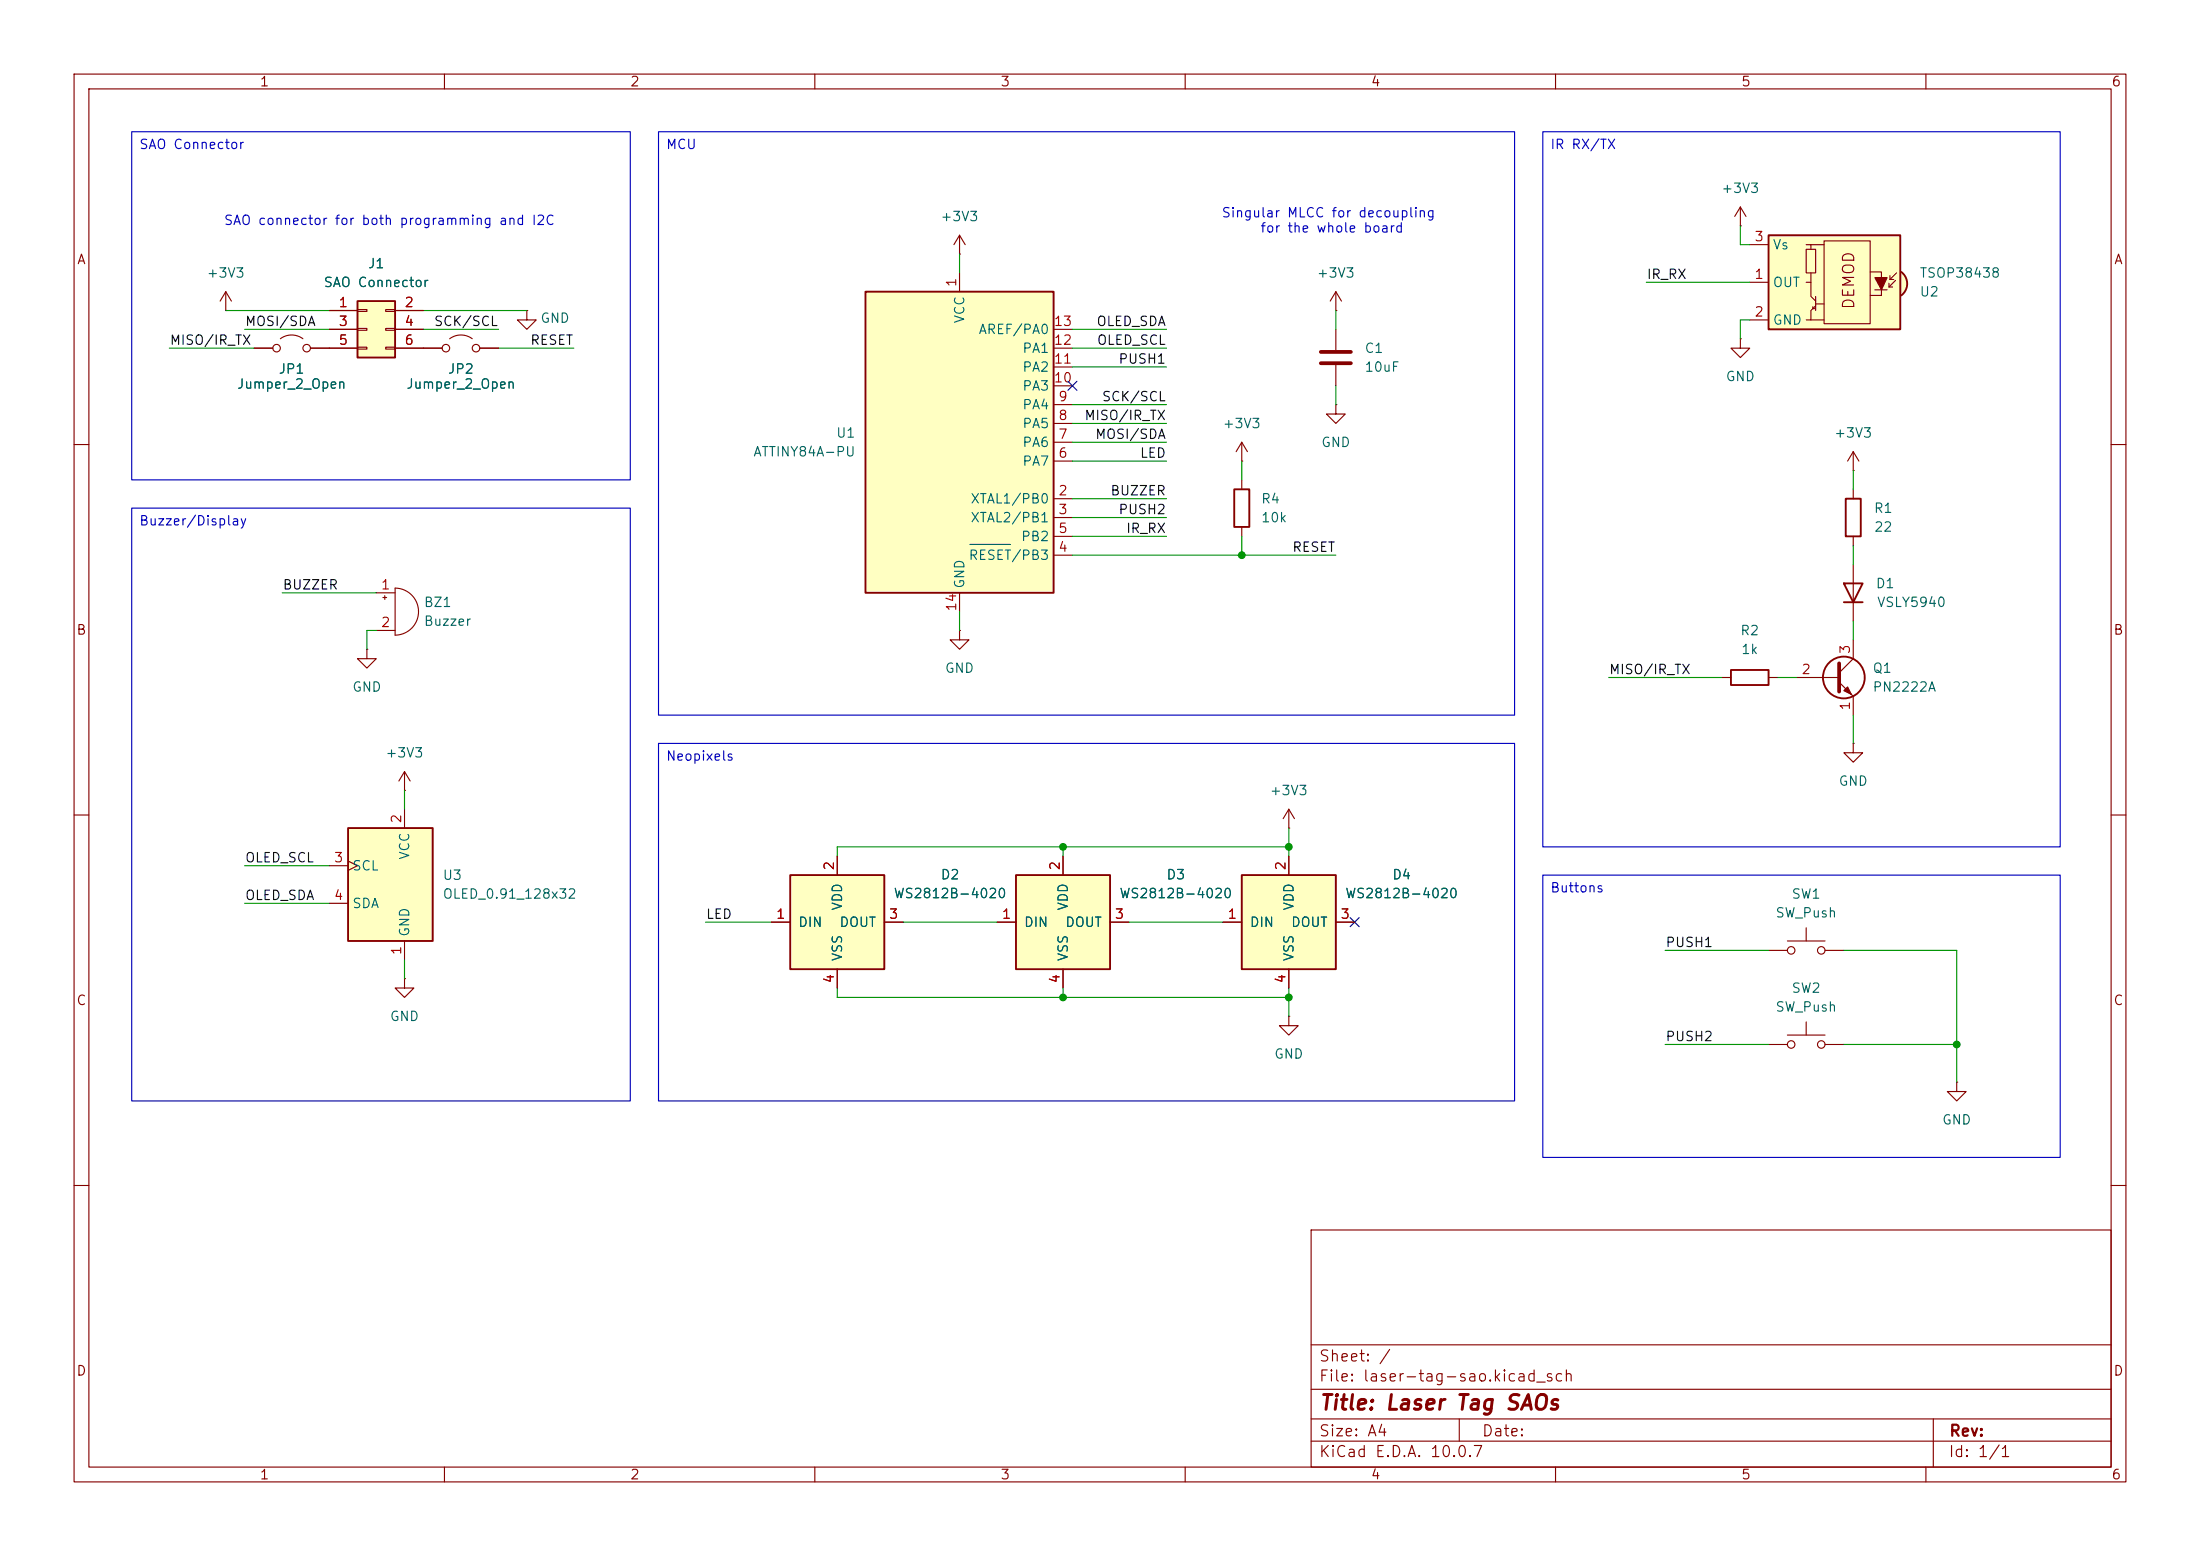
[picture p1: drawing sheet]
<svg xmlns="http://www.w3.org/2000/svg" width="297mm" height="210mm" viewBox="0 0 297 210" stroke-linecap="round" stroke-linejoin="round" font-family="sans-serif">
<g fill="none" stroke="#840000" stroke-width=".15">
<path d="M10 10h277v190h-277zM12 12h273v186h-273zM60 10v2M110 10v2M160 10v2M210 10v2M260 10v2M167.6 59.7l-.7 1.3M167.6 59.7l.8 1.3M167.6 59.7v2.5M10 60h2M167.6 62.2h.1"/>
<path d="M250.2 76.2v7.6M285 60h2M49.5 87.6v1.3h1.3l-1.3 1.3-1.2-1.3h1.2M49.5 87.6h.1M10 110h2M54.6 106.7h.1M54.6 104.1l-.8 1.3M54.6 104.1l.8 1.3M54.6 104.1v2.6M285 110h2M10 160h2M177 166h108v32h-108z"/>
<path d="M285 160h2M60 198v2M110 198v2M160 198v2M177 194.5h108M177 191.5h108M177 187.5h108M177 181.5h108M197 191.5v3M210 198v2M260 198v2M261 191.5v6.5"/>
</g>
<path d="M248.9 78.7h2.6l-1.3 2.6zM248.9 81.3h2.6" fill="none" stroke="#840000" stroke-width=".25"/>
<path d="M47 111.8h11.4v15.2h-11.4z" fill="#ffffc2"/>
<path d="M166.6 66h2.1v5.1h-2.1zM249.2 67.3h2v5.1h-2zM47 111.8h11.4v15.2h-11.4z" fill="none" stroke="#840000" stroke-width=".25"/>
<g fill="none" stroke="#840000" stroke-width=".15">
<path d="M129.5 34.3h.1M129.5 31.8l-.7 1.2M129.5 31.8l.8 1.2M129.5 31.8v2.5M34.3 47h2.5M37.8 45.7a2.54 2.54 0 0 1 3.1 0M41.9 47h2.5M71.1 41.9v1.3h1.3l-1.3 1.3-1.3-1.3h1.3M71.1 41.9h.1M53.3 79.4a3.2 3.2 0 0 1 3.2 3.2 3.2 3.2 0 0 1-3.2 3.1zM167.6 64.8v1.2M167.6 71.1v1.3"/>
<path d="M250.2 63.5h.1M250.2 61v2.5M250.2 66v1.3M250.2 72.4v1.3M250.2 61l-.8 1.2M250.2 61l.8 1.2M50.8 80h2.5M50.8 85.1h2.5M51.7 80.6h.5M51.9 80.4v.5M44.4 116.8h2.6M47 116.2l1.3 .6-1.3 .7"/>
<path d="M54.6 109.2v2.6M44.4 121.9h2.6M54.6 132.1v1.3h1.3l-1.3 1.2-1.3-1.2h1.3M54.6 132.1h.1M54.6 127v2.5"/>
<circle cx="37.3" cy="47" r=".51"/>
<circle cx="41.4" cy="47" r=".51"/>
</g>
<path d="M116.8 39.4h25.4v40.6h-25.4z" fill="#ffffc2"/>
<path d="M116.8 39.4h25.4v40.6h-25.4z" fill="none" stroke="#840000" stroke-width=".25"/>
<g fill="none" stroke="#840000" stroke-width=".15">
<path d="M129.5 36.8v2.6M142.2 59.7h2.6M142.2 57.2h2.6M142.2 54.6h2.6M142.2 52.1h2.6M142.2 49.5h2.6M142.2 47h2.6M142.2 44.5h2.6M142.2 67.3h2.6M142.2 69.9h2.6M142.2 74.9h2.6M142.2 72.4h2.6"/>
<path d="M142.2 62.2h2.6M129.5 80v2.6"/>
</g>
<path d="M130.9 73.5h5.5" fill="none" stroke="#006464" stroke-width=".15"/>
<path d="M256.7 36.7a1.97 1.97 0 0 1 0 3.2l-1.2-1.6z" fill="#ffffc2" stroke="#ffffc2" stroke-width=".14"/>
<path d="M238.8 31.8h17.7v12.7h-17.7z" fill="#ffffc2"/>
<g fill="none" stroke="#840000" stroke-width=".25">
<path d="M238.8 31.8h17.7v12.7h-17.7zM256.7 36.7a1.97 1.97 0 0 1 0 3.2M233.7 90.4h5.1v2.1h-5.1z"/>
<circle cx="248.9" cy="91.4" r="2.82"/>
</g>
<g fill="none" stroke="#840000" stroke-width=".15">
<path d="M30.5 39.4l-.8 1.2M30.5 39.4l.7 1.2M30.5 39.4v2.5M234.9 30.5h.1M234.9 27.9l-.7 1.3M234.9 27.9l.8 1.3M234.9 27.9v2.6M236.2 33h2.6M236.2 38.1h2.6M243.8 33.7h1.3v3.1h-1.3zM243.8 38.1h.7v1.9l.6 .6M243.8 33h.7v.7"/>
<path d="M244.5 33h1.8M244.5 36.8v1.3M246.3 32.5h6.2v11.2h-6.2zM252.5 36.7h1.5v3.2h-1.5M253.1 39.1h1.7M255 38.7h.5M255 38.2v.5M255.1 37.7h.6M255.1 37.2v.5M255.9 37.8l-.9 .9M256 36.8l-.9 .9M30.5 41.9h.1"/>
<path d="M57.1 47h2.6M60.7 45.7a2.54 2.54 0 0 1 3.1 0M64.8 47h2.5M234.9 45.7v1.3h1.3l-1.3 1.3-1.2-1.3h1.2M234.9 45.7h.1M236.2 43.2h2.6M244.5 43.2h1.8M244.7 41.4v.3h.3M245.1 41.3l-.6 .6v1.3h-.7M245.1 40v1.9M245.1 41h1.2M232.4 91.4h1.3"/>
<path d="M238.8 91.4h1.2M242.6 91.4h5.7M248.3 92.1l1.9 1.9v2.5M250.2 86.4v2.5l-1.9 1.9M238.8 128.3h2.5M241.3 139.7h5.1M241.3 127h5.1M243.8 125.2v1.8M243.8 137.9v1.8M246.4 128.3h2.5M238.8 141h2.5M246.4 141h2.5"/>
<path d="M264.2 146.1v1.2h1.2l-1.2 1.3-1.3-1.3h1.3M264.2 146.1h.1"/>
<circle cx="60.2" cy="47" r=".51"/>
<circle cx="64.3" cy="47" r=".51"/>
<circle cx="241.8" cy="128.3" r=".51"/>
<circle cx="245.9" cy="128.3" r=".51"/>
<circle cx="241.8" cy="141" r=".51"/>
<circle cx="245.9" cy="141" r=".51"/>
</g>
<g fill="#840000" stroke="#840000" stroke-width=".15">
<path d="M253.1 37.5h1.7l-.8 1.6z"/>
<path d="M248.9 93.2l.5-.5 .5 1z"/>
</g>
<path d="M248.3 89.5v3.8" fill="none" stroke="#840000" stroke-width=".51"/>
<path d="M48.3 40.6h5v7.7h-5z" fill="#ffffc2"/>
<path d="M48.3 40.6h5v7.7h-5z" fill="none" stroke="#840000" stroke-width=".25"/>
<g fill="none" stroke="#840000" stroke-width=".15">
<path d="M44.4 41.9h3.9M44.4 44.5h3.9M44.4 47h3.9M48.3 41.8h1.2v.2h-1.2zM48.3 44.3h1.2v.3h-1.2zM48.3 46.9h1.2v.2h-1.2zM52.1 41.8h1.2v.2h-1.2zM52.1 44.3h1.2v.3h-1.2zM52.1 46.9h1.2v.2h-1.2zM53.3 41.9h3.8M53.3 44.5h3.8M53.3 47h3.8"/>
<path d="M180.3 54.6v1.3h1.3l-1.3 1.3-1.2-1.3h1.2M180.3 54.6h.1M250.2 100.3v1.3h1.3l-1.3 1.3-1.3-1.3h1.3M250.2 100.3h.1"/>
</g>
<path d="M137.2 118.1h12.7v12.7h-12.7z" fill="#ffffc2"/>
<path d="M137.2 118.1h12.7v12.7h-12.7z" fill="none" stroke="#840000" stroke-width=".25"/>
<path d="M143.5 115.6v2.5M134.6 124.5h2.6M143.5 130.8v2.6M149.9 124.5h2.5" fill="none" stroke="#840000" stroke-width=".15"/>
<path d="M106.7 118.1h12.7v12.7h-12.7z" fill="#ffffc2"/>
<path d="M106.7 118.1h12.7v12.7h-12.7z" fill="none" stroke="#840000" stroke-width=".25"/>
<path d="M113 115.6v2.5M174 111.8h.1M174 109.2l-.8 1.3M174 109.2l.8 1.3M174 109.2v2.6M104.1 124.5h2.6M113 130.8v2.6M119.4 124.5h2.5M174 137.2v1.2h1.3l-1.3 1.3-1.3-1.3h1.3M174 137.2h.1" fill="none" stroke="#840000" stroke-width=".15"/>
<path d="M167.6 118.1h12.7v12.7h-12.7z" fill="#ffffc2"/>
<path d="M167.6 118.1h12.7v12.7h-12.7z" fill="none" stroke="#840000" stroke-width=".25"/>
<g fill="none" stroke="#840000" stroke-width=".15">
<path d="M180.3 39.4l-.7 1.2M180.3 39.4l.8 1.2M180.3 39.4v2.5M34.3 47h2.5M41.9 47h6.4M44.4 41.9h3.9M44.4 44.5h3.9M53.3 47h6.4M53.3 41.9h3.8M53.3 44.5h3.8M64.8 47h2.5M180.3 41.9h.1"/>
<path d="M180.3 44.5v2.7M180.3 49.3v2.8M129.5 85.1v1.3h1.3l-1.3 1.2-1.2-1.2h1.2M129.5 85.1h.1M113 115.6v2.5M143.5 115.6v2.5M174 115.6v2.5M104.1 124.5h2.6M113 130.8v2.6M119.4 124.5h2.5M134.6 124.5h2.6M143.5 130.8v2.6"/>
<path d="M149.9 124.5h2.5M165.1 124.5h2.5M174 130.8v2.6M180.3 124.5h2.6"/>
</g>
<path d="M178.3 47.5h4.1M178.3 49h4.1" fill="none" stroke="#840000" stroke-width=".51"/>
<g fill="none" stroke="#009600" stroke-width=".15">
<path d="M129.5 34.3v2.5M222.2 38.1h14M234.9 30.5v2.5h1.3M22.9 47h11.4M30.5 41.9h13.9M33 44.5h11.4M57.1 41.9h14M57.1 44.5h10.2M67.3 47h10.2M144.8 59.7h12.7M144.8 44.5h12.7M144.8 47h12.7"/>
<path d="M144.8 49.5h12.7M144.8 54.6h12.7M144.8 57.2h12.7M180.3 41.9v2.6M180.3 52.1v2.5M236.2 43.2h-1.3v2.5M144.8 74.9h35.5M144.8 72.4h12.7M144.8 69.9h12.7M144.8 67.3h12.7M144.8 62.2h12.7M167.6 62.2v2.6"/>
<path d="M167.6 72.4v2.5M250.2 63.5v2.5M250.2 73.7v2.5M38.1 80h12.7M50.8 85.1h-1.3v2.5M129.5 82.6v2.5M217.2 91.4h15.2M240 91.4h2.6M250.2 83.8v2.6M250.2 96.5v3.8M33 116.8h11.4M54.6 106.7v2.5"/>
<path d="M143.5 114.3v1.3M174 111.8v3.8M174 114.3h-61v1.3M33 121.9h11.4M54.6 129.5v2.6M95.2 124.5h8.9M113 133.4v1.2h61M121.9 124.5h12.7M143.5 133.4v1.2M152.4 124.5h12.7M174 133.4v3.8M224.8 128.3h14"/>
<path d="M248.9 128.3h15.3v17.8M224.8 141h14M248.9 141h15.3"/>
</g>
<path d="M144.2 51.5l1.2 1.2M145.4 51.5l-1.2 1.2M182.3 123.9l1.2 1.2M183.5 123.9l-1.2 1.2" fill="none" stroke="#000084" stroke-width=".15"/>
<path d="M17.8 17.8h67.3v47h-67.3zM88.9 17.8h115.6v78.7h-115.6zM208.3 17.8h69.8v96.5h-69.8zM17.8 68.6h67.3v80h-67.3zM88.9 100.3h115.6v48.3h-115.6zM208.3 118.1h69.8v38.1h-69.8z" fill="none" stroke="#0000c2" stroke-width=".15"/>
<g fill="#009600" stroke="#009600" stroke-width=".14">
<circle cx="167.6" cy="74.9" r=".46"/>
<circle cx="264.2" cy="141" r=".46"/>
<circle cx="143.5" cy="134.6" r=".46"/>
<circle cx="143.5" cy="114.3" r=".46"/>
<circle cx="174" cy="114.3" r=".46"/>
<circle cx="174" cy="134.6" r=".46"/>
</g>
<text font-size="2" fill="#840000" x="178" y="190.8">Title: Laser Tag SAOs</text>
<g font-size="1.5" fill="#840000">
<text x="250.7" y="41.9" transform="rotate(-90 250.7 41.9)">DEMOD</text>
<text x="178" y="184.1">Sheet: /</text>
<text x="178" y="186.8">File: laser-tag-sao.kicad_sch</text>
<text x="178" y="197">KiCad E.D.A. 10.0.7</text>
<text x="178" y="194.2">Size: A4</text>
<text x="200" y="194.2">Date:</text>
<text x="263" y="197">Id: 1/1</text>
<text x="263" y="194.2">Rev:</text>
</g>
<g font-size="1.3" fill="#840000">
<text x="35" y="12">1</text>
<text x="85" y="12">2</text>
<text x="135" y="12">3</text>
<text x="185" y="12">4</text>
<text x="235" y="12">5</text>
<text x="285" y="12">6</text>
<text x="10.3" y="36">A</text>
<text x="285.3" y="36">A</text>
<text x="10.2" y="86">B</text>
<text x="285.2" y="86">B</text>
<text x="10.2" y="136">C</text>
<text x="285.2" y="136">C</text>
<text x="10.2" y="186">D</text>
<text x="285.2" y="186">D</text>
<text x="35" y="200">1</text>
<text x="85" y="200">2</text>
<text x="135" y="200">3</text>
<text x="185" y="200">4</text>
<text x="235" y="200">5</text>
<text x="285" y="200">6</text>
</g>
<g font-size="1.3" fill="#0000c2">
<text x="18.7" y="20.4">SAO Connector</text>
<text x="89.8" y="20.4">MCU</text>
<text x="209.2" y="20.4">IR RX/TX</text>
<text x="164.8" y="29.7">Singular MLCC for decoupling</text>
<text x="30.1" y="30.7">SAO connector for both programming and I2C</text>
<text x="170.1" y="31.7">for the whole board</text>
<text x="18.7" y="71.2">Buzzer/Display</text>
<text x="89.8" y="103">Neopixels</text>
<text x="209.2" y="120.8">Buttons</text>
</g>
<g font-size="1.3" fill="#006464">
<text x="232.3" y="26.4">+3V3</text>
<text x="126.9" y="30.2">+3V3</text>
<text x="239.2" y="34">Vs</text>
<text x="27.8" y="37.8">+3V3</text>
<text x="43.6" y="39.1">SAO Connector</text>
<text x="49.6" y="36.5">J1</text>
<text x="177.7" y="37.8">+3V3</text>
<text x="239.2" y="39.1">OUT</text>
<text x="259.1" y="40.3">U2</text>
<text x="259.1" y="37.8">TSOP38438</text>
<text x="72.9" y="43.9">GND</text>
<text x="130.5" y="43.7" transform="rotate(-90 130.5 43.7)">VCC</text>
<text x="132" y="45.4">AREF/PA0</text>
<text x="137.9" y="48">PA1</text>
<text x="184.1" y="48">C1</text>
<text x="239.2" y="44.1">GND</text>
<text x="31.9" y="52.8">Jumper_2_Open</text>
<text x="37.5" y="50.7">JP1</text>
<text x="54.8" y="52.8">Jumper_2_Open</text>
<text x="60.4" y="50.7">JP2</text>
<text x="137.9" y="53">PA3</text>
<text x="137.9" y="50.5">PA2</text>
<text x="184.1" y="50.5">10uF</text>
<text x="232.9" y="51.8">GND</text>
<text x="112.8" y="59.4">U1</text>
<text x="137.9" y="58.1">PA5</text>
<text x="137.9" y="55.6">PA4</text>
<text x="165" y="58.1">+3V3</text>
<text x="247.5" y="59.4">+3V3</text>
<text x="101.6" y="61.9">ATTINY84A-PU</text>
<text x="137.9" y="63.2">PA7</text>
<text x="137.9" y="60.7">PA6</text>
<text x="178.3" y="60.7">GND</text>
<text x="130.9" y="68.3">XTAL1/PB0</text>
<text x="130.9" y="70.8">XTAL2/PB1</text>
<text x="170.2" y="68.3">R4</text>
<text x="170.2" y="70.8">10k</text>
<text x="252.9" y="69.5">R1</text>
<text x="130.7" y="75.9">RESET/PB3</text>
<text x="137.8" y="73.4">PB2</text>
<text x="252.9" y="72.1">22</text>
<text x="57.1" y="82.2">BZ1</text>
<text x="130.5" y="79.5" transform="rotate(-90 130.5 79.5)">GND</text>
<text x="253.1" y="79.7">D1</text>
<text x="253.3" y="82.2">VSLY5940</text>
<text x="57.1" y="84.8">Buzzer</text>
<text x="234.9" y="86.1">R2</text>
<text x="235" y="88.6">1k</text>
<text x="47.5" y="93.7">GND</text>
<text x="127.5" y="91.1">GND</text>
<text x="252.7" y="91.1">Q1</text>
<text x="252.7" y="93.7">PN2222A</text>
<text x="51.9" y="102.6">+3V3</text>
<text x="171.3" y="107.6">+3V3</text>
<text x="248.1" y="106.4">GND</text>
<text x="47.5" y="117.8">SCL</text>
<text x="55.6" y="116.1" transform="rotate(-90 55.6 116.1)">VCC</text>
<text x="59.7" y="119.1">U3</text>
<text x="126.9" y="119">D2</text>
<text x="157.4" y="119">D3</text>
<text x="187.9" y="119">D4</text>
<text x="47.5" y="122.9">SDA</text>
<text x="59.7" y="121.6">OLED_0.91_128x32</text>
<text x="107.7" y="125.4">DIN</text>
<text x="113.2" y="125.4">DOUT</text>
<text x="114" y="123" transform="rotate(-90 114 123)">VDD</text>
<text x="120.6" y="121.5">WS2812B-4020</text>
<text x="138.1" y="125.4">DIN</text>
<text x="143.7" y="125.4">DOUT</text>
<text x="144.5" y="123" transform="rotate(-90 144.5 123)">VDD</text>
<text x="151" y="121.5">WS2812B-4020</text>
<text x="168.6" y="125.4">DIN</text>
<text x="174.2" y="125.4">DOUT</text>
<text x="175" y="123" transform="rotate(-90 175 123)">VDD</text>
<text x="181.5" y="121.5">WS2812B-4020</text>
<text x="239.6" y="124.2">SW_Push</text>
<text x="241.8" y="121.6">SW1</text>
<text x="55.6" y="126.5" transform="rotate(-90 55.6 126.5)">GND</text>
<text x="114" y="129.8" transform="rotate(-90 114 129.8)">VSS</text>
<text x="144.5" y="129.8" transform="rotate(-90 144.5 129.8)">VSS</text>
<text x="175" y="129.8" transform="rotate(-90 175 129.8)">VSS</text>
<text x="239.6" y="136.9">SW_Push</text>
<text x="241.8" y="134.3">SW2</text>
<text x="52.5" y="138.1">GND</text>
<text x="171.9" y="143.2">GND</text>
<text x="262.1" y="152.1">GND</text>
</g>
<g font-size="1.3" fill="#a90000">
<text x="236.8" y="32.9">3</text>
<text x="45.6" y="41.8">1</text>
<text x="54.5" y="41.8">2</text>
<text x="129.4" y="38.8" transform="rotate(-90 129.4 38.8)">1</text>
<text x="236.8" y="38">1</text>
<text x="45.6" y="44.3">3</text>
<text x="45.6" y="46.9">5</text>
<text x="54.5" y="44.3">4</text>
<text x="54.5" y="46.9">6</text>
<text x="142.2" y="46.9">12</text>
<text x="142.2" y="44.3">13</text>
<text x="236.8" y="43">2</text>
<text x="142.2" y="51.9">10</text>
<text x="142.2" y="49.4">11</text>
<text x="142.8" y="59.6">7</text>
<text x="142.8" y="57">8</text>
<text x="142.8" y="54.5">9</text>
<text x="142.8" y="62.1">6</text>
<text x="142.8" y="67.2">2</text>
<text x="142.8" y="69.7">3</text>
<text x="142.8" y="74.8">4</text>
<text x="142.8" y="72.3">5</text>
<text x="51.3" y="79.9">1</text>
<text x="129.4" y="82.6" transform="rotate(-90 129.4 82.6)">14</text>
<text x="51.3" y="85">2</text>
<text x="250.1" y="88.4" transform="rotate(-90 250.1 88.4)">3</text>
<text x="243.1" y="91.3">2</text>
<text x="250.1" y="96" transform="rotate(-90 250.1 96)">1</text>
<text x="54.5" y="111.2" transform="rotate(-90 54.5 111.2)">2</text>
<text x="45" y="116.7">3</text>
<text x="112.9" y="117.6" transform="rotate(-90 112.9 117.6)">2</text>
<text x="143.4" y="117.6" transform="rotate(-90 143.4 117.6)">2</text>
<text x="173.9" y="117.6" transform="rotate(-90 173.9 117.6)">2</text>
<text x="45" y="121.8">4</text>
<text x="104.7" y="124.3">1</text>
<text x="119.9" y="124.3">3</text>
<text x="135.2" y="124.3">1</text>
<text x="150.4" y="124.3">3</text>
<text x="165.6" y="124.3">1</text>
<text x="180.9" y="124.3">3</text>
<text x="54.5" y="129" transform="rotate(-90 54.5 129)">1</text>
<text x="112.9" y="132.8" transform="rotate(-90 112.9 132.8)">4</text>
<text x="143.4" y="132.8" transform="rotate(-90 143.4 132.8)">4</text>
<text x="173.9" y="132.8" transform="rotate(-90 173.9 132.8)">4</text>
</g>
<g font-size="1.3" fill="#0f0f0f">
<text x="222.2" y="38">IR_RX</text>
<text x="22.8" y="46.9">MISO/IR_TX</text>
<text x="33" y="44.3">MOSI/SDA</text>
<text x="58.5" y="44.3">SCK/SCL</text>
<text x="71.5" y="46.9">RESET</text>
<text x="147.9" y="44.3">OLED_SDA</text>
<text x="148" y="46.9">OLED_SCL</text>
<text x="150.9" y="49.4">PUSH1</text>
<text x="146.3" y="57">MISO/IR_TX</text>
<text x="147.8" y="59.6">MOSI/SDA</text>
<text x="148.7" y="54.5">SCK/SCL</text>
<text x="153.8" y="62.1">LED</text>
<text x="149.8" y="67.2">BUZZER</text>
<text x="150.9" y="69.7">PUSH2</text>
<text x="151.9" y="72.3">IR_RX</text>
<text x="174.4" y="74.8">RESET</text>
<text x="38.1" y="79.9">BUZZER</text>
<text x="217.1" y="91.3">MISO/IR_TX</text>
<text x="33" y="116.7">OLED_SCL</text>
<text x="33" y="121.8">OLED_SDA</text>
<text x="95.2" y="124.3">LED</text>
<text x="224.8" y="128.1">PUSH1</text>
<text x="224.8" y="140.8">PUSH2</text>
</g>
</svg>
